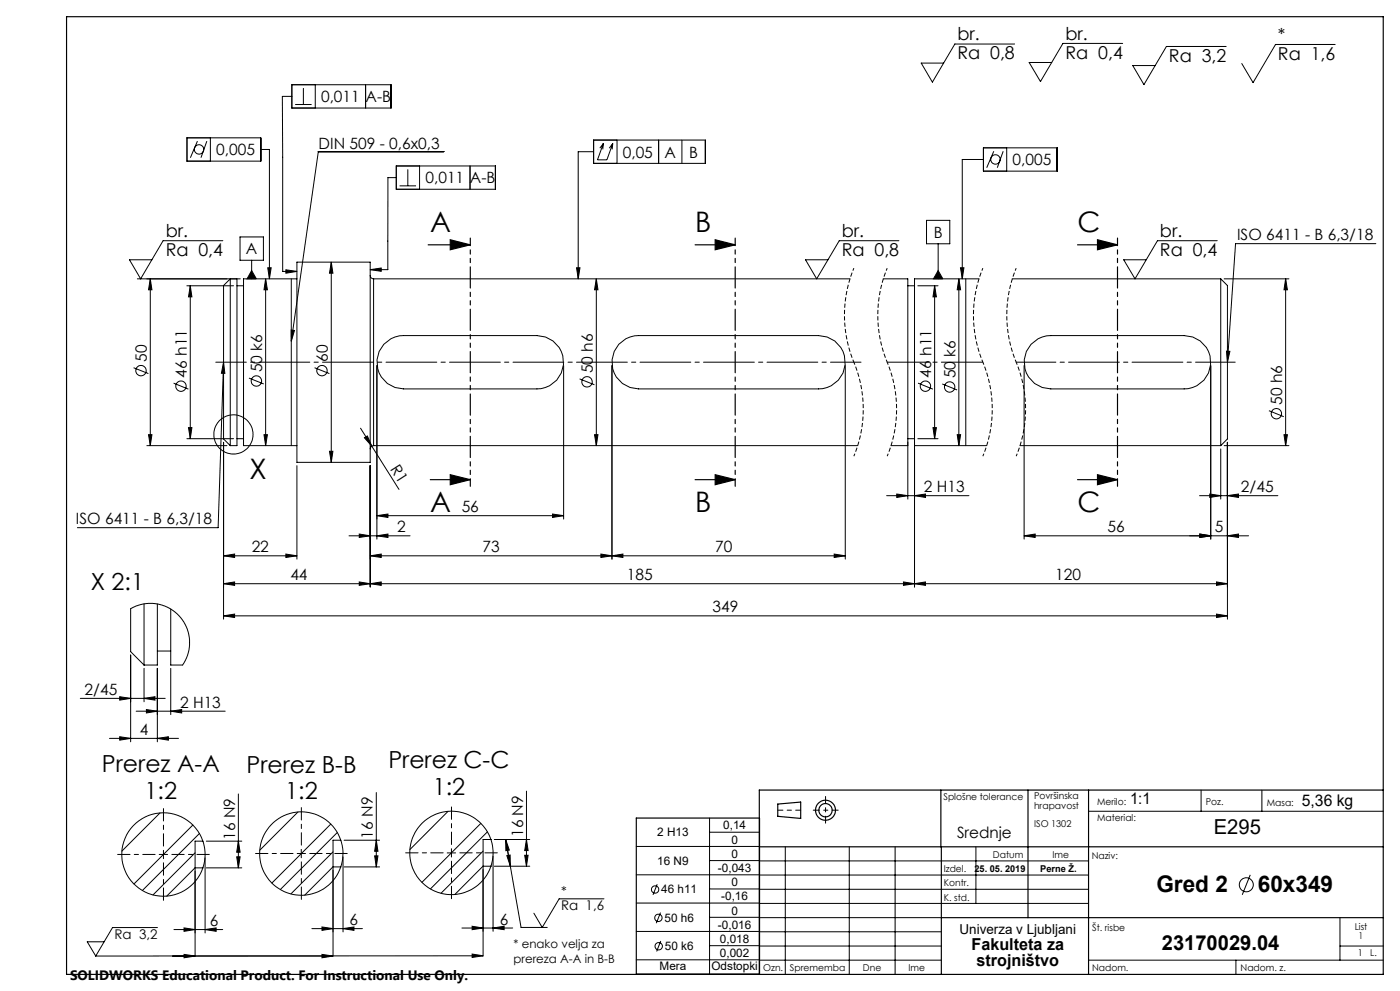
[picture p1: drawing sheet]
<svg xmlns="http://www.w3.org/2000/svg" width="420mm" height="297mm" viewBox="0 0 420 297" stroke-linecap="round" stroke-linejoin="round" font-family="sans-serif">
<g fill="none" stroke="#000" stroke-width=".3">
<path d="M304.4 13.2h-17.9l-6.8 11.4-3.3-5.7h6.7M336.8 13h-17.9l-6.8 11.4-3.3-5.7h6.7M367.8 13.9h-17.9l-6.7 11.5-3.4-5.8h6.8M400.5 13.3h-17.8l-6.8 11.5-3.4-5.8M87.6 25.4h29.7v7h-29.7zM87.6 28.9h-2.9l.1 52.4h4.3M88.5 31.3h5M91 26.4v4.9M94.6 25.4v7M109.7 25.4v7M56.1 41.3h22.1v7h-22.1zM59.2 42.3l-2.1 5"/>
<path d="M62.1 42.3l-1.8 5M63.1 41.3v7M78.2 44.8h2.6v38.8M118.9 49.7h29.7v7h-29.7zM118.9 53.2h-2.5l-.1 27.6h-5.2M119.9 55.7h4.9M122.3 50.8v4.9M125.9 49.7v7M133.1 45.4h-37.6l-8.1 56.9M141 49.7v7M178.1 42h33.5v7h-33.5zM178.1 45.5h-4.6v38.1"/>
<path d="M181 43l-1 1.4M181 43l-.2 1.8M181 43l-1.8 4.9h2.9l1.7-4.9M183.8 43l-1 1.4M183.8 43l-.1 1.8M185.1 42v7M197.6 42v7M204.6 42v7M295 47.8h-6.3v35.8M295 44.3h22.1v7h-22.1zM298.1 45.3l-2.1 5M301 45.3l-1.8 5"/>
<path d="M302 44.3v7M66.9 72.1h-18l-6.7 11.5-3.4-5.7h6.8M72 71h7v7h-7zM75.5 78v5.6M89.1 78.6h22v60h-22zM99.4 78.6l.5 3.3h-1.1zM99.4 78.6v60M269.7 72.1h-17.9l-6.8 11.5-3.3-5.7h6.7M278 66h6.9v7.1h-6.9zM281.4 73.1v10.5M365.2 72.1h-18l-6.7 11.5-3.4-5.7h6.8M412.8 73h-42.1l-2.5 35.5"/>
<path d="M41.2 83.6h30.9M45.1 83.6l.5 3.3h-1zM45.1 83.6v50M56.1 85.7h14M57.1 85.7v45.8M57.1 85.7l.5 3.3h-1zM67.1 85.6l2-2v50l-2-2.1zM71.1 83.6v50h-2M71.1 85.7h2M75.5 81.1l1.4 2.5h-2.8zM79.7 83.6l.5 3.3h-1zM79.7 83.6v50"/>
<path d="M80.3 80.3h1.1l-.6 3.3zM85.8 80.9l3.3 .4-3.3 .6zM87.3 98.9l1 .2-.9 3.2zM87.4 83.6v50M89.1 83.6h-16v50h16M111.1 80.8l3.3-.5v1zM111.1 82.5a1.02 1.02 0 0 0 1 1.1M112.1 83.6v50M112.1 83.6h142.9M173 80.3h1l-.5 3.3zM178.9 83.6l.5 3.3h-1zM178.9 83.6v50"/>
<path d="M265 83.6h7.3v50h-5M272.3 85.7h2.1M275.3 85.7h6.1M280.4 85.7l.5 3.3h-1zM280.4 85.7v45.8M281.4 81.1l1.5 2.5h-2.9zM287.7 83.6l.5 3.3h-1zM287.7 83.6v50M288.1 80.3h1.1l-.5 3.3zM289.7 83.6v50M293.7 83.6h-19.3v50h21.6M303.7 83.6h62.5"/>
<path d="M366.2 83.6v50M366.2 83.6l2 2v45.9l-2 2.1M367.2 83.6h19.5M385.7 83.6v50M385.7 83.6l.5 3.3h-1zM40.1 110.2l4.4 1.8M52.1 114.8l4.4 1.8M67.1 108.5l-1.7 49.6h-42.2M67.1 108.5l.4 3.4h-1.1zM74.7 113.3l4.4 1.8M94.4 110.2l4.4 1.8M113.1 109.6v52"/>
<path d="M115.1 103.2a8 8 0 0 1 6-2.6h40a8 8 0 0 1 8 8 8 8 0 0 1-8 8h-40a8 8 0 0 1-7.4-4.8 8 8 0 0 1 1.4-8.6zM169.1 109.6v46M173.9 113.6l4.4 1.7M183.6 109.6v58M185.6 103.2a8.2 8.2 0 0 1 6-2.6h54a8 8 0 0 1 8 8 8 8 0 0 1-8 8h-54a8 8 0 0 1-7.3-4.8 8 8 0 0 1 1.3-8.6zM253.6 109.6v58M275.4 114.8l4.5 1.8M282.7 115.1l4.4 1.8M307.2 109.6v52M309.3 103.2a8 8 0 0 1 5.9-2.6h40a8 8 0 0 1 8 8 8 8 0 0 1-8 8h-40a8 8 0 0 1-7.3-4.8 8 8 0 0 1 1.4-8.6zM363.2 109.6v52M367.9 105.2l1.1 .1-.8 3.2z"/>
<path d="M44.1 133.6h24M44.6 130.3h1l-.5 3.3zM56.1 131.5h14M56.6 128.2h1l-.5 3.3zM67.1 132.6v53M71.1 131.5h2M79.2 130.3h1l-.5 3.3zM89.1 139.6v28M98.8 135.3h1.1l-.5 3.3zM108.2 128.3l3.3 5.4M109.3 131.2l.9-.5 1.3 3zM111.1 139.6v36.3"/>
<path d="M111.5 133.7l8.2 13M112.1 133.6a1.02 1.02 0 0 0-1 .9M112.1 133.6h145.2M178.4 130.3h1l-.5 3.3zM272.3 131.5h2.1M272.3 132.5v17.1M274.4 132.5v43.4M275.3 131.5h6.1M279.9 128.2h1l-.5 3.3zM287.2 130.3h1l-.5 3.3zM306 133.6h60.2M366.2 134.5v15.1"/>
<path d="M367.2 133.6h19.5M368.2 132.6v53M380.7 123.1l4.4 1.8M385.2 130.3h1l-.5 3.3zM113.1 154.5l3.3-.4v1zM113.1 154.5h56M165.8 154.1l3.3 .4-3.3 .6zM266 148.6h24.7M269 148.1l3.3 .5-3.3 .5zM274.4 148.6l3.2-.5v1zM359.9 148.6h23.5M362.9 148.1l3.3 .5-3.3 .5z"/>
<path d="M368.2 148.6l3.3-.5v1zM67.1 166.6l3.3-.6v1.1zM67.1 174.9l3.3-.5v1zM67.1 166.6h22M67.1 174.9h301.1M85.8 166l3.3 .6-3.3 .5zM104.7 160.6h18.3M107.8 160.1l3.3 .5-3.3 .5zM107.8 174.4l3.3 .5-3.3 .5zM111.1 166.6l3.3-.6v1.1zM111.1 166.6h142.5M111.1 174.9l3.3-.5v1z"/>
<path d="M113.1 160.6l3.3-.5v1zM180.3 166l3.3 .6-3.3 .5zM183.6 166.6l3.3-.6v1.1zM250.3 166l3.3 .6-3.3 .5zM271 174.4l3.4 .5-3.4 .5zM274.4 174.9l3.2-.5v1zM307.2 160.6l3.4-.5v1zM359.9 160.1l3.3 .5-3.3 .5zM364.9 174.4l3.3 .5-3.3 .5zM368.2 160.6l3.3-.5v1zM374.6 160.6h-67.4M39.2 196.3v26"/>
<path d="M43.2 181v18.3M47.2 181v18.3h-4M47.2 195.1h4M51.2 182.5v16.8h3.6l.8-1.4 .8-2.1 .4-2 .1-2.1-.3-1.8-.6-1.9-1-1.8-1.1-1.5-1.4-1.3-1.9-1.2-2.1-.9-1.7-.4-2.4-.1-1.4 .2-2 .6-1.8 .8v12.9l4 4M67.1 184.6l3.3-.6v1.1zM67.1 184.6h301.1M364.9 184l3.3 .6-3.3 .5zM24.1 209.3h25.5M35.9 208.8l3.3 .5-3.3 .5zM40.9 213.1h26.7M43.2 209.3l3.3-.5v1zM43.2 200.3v10"/>
<path d="M43.9 212.7l3.3 .4-3.3 .6zM47.2 200.3v22M51.2 213.1l3.3-.4v1zM51.2 200.3v13.9M32.8 221.3h20.8M35.9 220.8l3.3 .5-3.3 .5zM47.2 221.3l3.3-.5v1zM71.5 237.9v22.2M112.9 237.5v22.3M157.9 237.1v22.5M360.3 236.8v6.3M378.6 236.8v6.3"/>
<path d="M47.8 256.1h2.5M48 243.6l-11.5 11.5M49 254.8v2.5M57.9 247.3l-17.7 17.6M58.5 255.6l-12.6 12.6M59.8 249.8l-17.1 17.1M60.9 252.1a12.5 12.5 0 0 0-19.3-6.1 12.5 12.5 0 0 0 0 20.2 12.5 12.5 0 0 0 19.3-6.1M60.9 252.1v.1a12.3 12.3 0 0 1 0 7.9M60.9 252.1h-2.4v34.4M61.5 257.1v22.5M61.9 252.1h10.6M71 256.8h1l-.5 3.3z"/>
<path d="M71.5 252.1l.5 3.3h-1zM89.1 255.8h2.6M89.4 243.3l-11.5 11.5M90.4 254.6v2.5M99.2 247l-17.6 17.7M99.9 255.3l-12.6 12.6M101.2 249.5l-17.1 17.1M102.2 251.8a12.5 12.5 0 0 0-19.2-6.1 12.5 12.5 0 0 0 0 20.2 12.5 12.5 0 0 0 19.2-6.1M102.2 251.8l.1 .1a12.2 12.2 0 0 1-.1 7.9M102.2 251.8h-2.3v34.7M102.2 259.8h-2.3l-8.5 8.5M102.9 256.8v22.5"/>
<path d="M103.2 251.8h10.7M103.2 259.8h10.7M112.4 256.5h1l-.5 3.3zM112.9 251.8l.5 3.3h-1zM134.2 255.6h2.5M134.4 243.2l-11.4 11.4M135.4 254.3v2.6M144.3 246.8l-17.7 17.6M144.9 255.1l-12.6 12.6M146.2 249.3l-17.1 17.1M147.3 251.6a12.5 12.5 0 0 0-19.2-6.1 12.5 12.5 0 0 0 0 20.2 12.5 12.5 0 0 0 19.2-6.1M147.3 251.6l.3 1a12.8 12.8 0 0 1-.3 7"/>
<path d="M147.3 251.6h-2.4v34.9M147.3 259.6h-2.4l-8.4 8.5M147.9 256.6v22.5M148.3 259.6h10.6M148.3 251.6h10.6M151.7 251.6l4.6 26.4h7.9M151.7 251.6l1.1 3.2-1 .1zM152 256.4l1-.1 .1 3.3zM157.4 256.3h1l-.5 3.3zM157.9 251.6l.5 3.3h-1zM190.9 253.7h37M212.9 245.2v46.7"/>
<path d="M212.9 249.4h15M212.9 257.9h15M227.8 258h98.8M235.6 253.8v38.2M254.8 253.8v38.2M268.5 253.8v38.2M292.8 253.8v17M326.6 243.1h88.4M47.2 278h-13.4l-5.1 8.5M52.2 278.6h14.6M55.2 278.1l3.3 .5-3.3 .5zM60.9 260.1h-2.4l-8.5 8.5"/>
<path d="M61.5 278.6l3.3-.5v1zM61.9 260.1h10.6M93.6 278.3h15.1M96.6 277.8l3.3 .5-3.3 .5zM102.9 278.3l3.3-.5v1zM138.6 278.1h15.2M141.6 277.6l3.3 .5-3.3 .5zM147.9 278.1l3.3-.5v1zM181.2 269.4h-13.5l-5 8.6-2.5-4.3M190.9 262.2h37M190.9 270.6h37M190.9 279.1h37"/>
<path d="M197.2 265l-1.3 3.2M198.2 273.5l-1.3 3.2M212.9 266.4h15M212.9 274.9h15M227.8 270.8h98.8M227.8 266.5h98.8M227.8 262.3h98.8M227.8 279.3h54.6M227.8 275h54.6M375.1 262.2l-2.4 6M402 275v12.8M31.2 282.3h-5l2.5 4.2"/>
<path d="M55.2 286l3.3 .5-3.3 .6zM96.6 286l3.3 .5-3.3 .6zM141.6 285.9l3.3 .6-3.3 .4zM144.9 286.5h-116.2M190.9 287.7h37M198.2 282l-1.2 3.1M212.9 283.4h15M227.8 287.8h54.6M227.8 283.5h54.6M326.6 287.8h88.4M370.8 287.8v4.2M402 283.5h13"/>
<circle cx="59.7" cy="44.8" r="1.41"/>
<circle cx="298.6" cy="47.8" r="1.41"/>
<circle cx="42.3" cy="111.1" r="1.55"/>
<circle cx="54.3" cy="115.7" r="1.55"/>
<circle cx="76.9" cy="114.2" r="1.56"/>
<circle cx="96.6" cy="111.1" r="1.55"/>
<circle cx="176.1" cy="114.4" r="1.55"/>
<circle cx="277.6" cy="115.7" r="1.55"/>
<circle cx="284.9" cy="116" r="1.55"/>
<circle cx="70" cy="130.2" r="5.9"/>
<circle cx="382.9" cy="124" r="1.56"/>
<circle cx="196.5" cy="266.6" r="1.09"/>
<circle cx="197.5" cy="275.1" r="1.1"/>
<circle cx="373.9" cy="265.2" r="2.1"/>
<circle cx="197.6" cy="283.6" r="1.1"/>
</g>
<path d="M256.2 80.4a36.6 36.6 0 0 0 0 28.1M266.2 80.4a36.6 36.6 0 0 0 0 28.1M294.9 80.4a36.6 36.6 0 0 0 0 28.1M304.9 80.4a36.6 36.6 0 0 0 0 28.1M256.2 108.5a36.6 36.6 0 0 1 0 28.2M266.2 108.5a36.6 36.6 0 0 1 0 28.2M294.9 108.5a36.6 36.6 0 0 1 0 28.2M304.9 108.5a36.6 36.6 0 0 1 0 28.2" fill="none" stroke="#000" stroke-width=".3" stroke-dasharray="1.3 .6" stroke-dashoffset=".5" stroke-linecap="butt"/>
<g fill="none" stroke="#000" stroke-width=".35">
<path d="M20 5h395v287h-395zM128.4 73.4h12.7M135.1 71.9l6 1.5-6 1.5zM208.5 73.4h12.1M214.6 71.9l6 1.5-6 1.5zM323.3 73.4h11.9M329.2 71.9l6 1.5-6 1.5zM129.1 143.8h12M135.1 142.3l6 1.5-6 1.5zM208.5 143.8h12.1M214.6 142.3l6 1.5-6 1.5zM323.3 143.8h11.9"/>
<path d="M329.2 142.3l6 1.5-6 1.5zM282.3 236.8v17M308.4 236.8v38.2M326.6 236.8v55.2M415 236.8h-187.2v55.2M190.9 245.2h37v46.7h-37zM227.8 253.8h187.2M233.3 241l6.9-.6v4.9l-6.9-.7zM282.4 253.8v38.2M282.4 275h132.6"/>
<circle cx="247.6" cy="242.8" r="2"/>
<circle cx="247.6" cy="242.8" r="3"/>
</g>
<path d="M64.7 108.5h193.6" fill="none" stroke="#000" stroke-width=".3" stroke-dasharray="15.2 1.3 1.3 1.3" stroke-dashoffset="6.1"/>
<path d="M266.2 108.5h28.7" fill="none" stroke="#000" stroke-width=".3" stroke-dasharray="15.2 1.3 1.3 1.3" stroke-dashoffset="2.8"/>
<path d="M304.9 108.5h65.7" fill="none" stroke="#000" stroke-width=".3" stroke-dasharray="15.2 1.3 1.3 1.3" stroke-dashoffset="3.3"/>
<path d="M46.5 256.1h-11.2M49 253.6v-11.3M49 258.6v11.2M51.5 256.1h11.3M87.9 255.8h-11.2M90.4 253.3v-11.3M90.4 258.3v11.2M92.9 255.8h11.3M132.9 255.6h-11.2M135.4 253.1v-11.3M135.4 258.1v11.2M137.9 255.6h11.3" fill="none" stroke="#000" stroke-width=".3" stroke-dasharray="15.2 1.3 1.3 1.3" stroke-dashoffset="11.5"/>
<path d="M141.1 71.3v74.4M220.6 71.3v74.4M335.3 71.3v74.4" fill="none" stroke="#000" stroke-width=".35" stroke-dasharray="6.3 1.3 1.3 1.3 1.3 1.3" stroke-dashoffset="4.1"/>
<path d="M247.7 238.7v8" fill="none" stroke="#000" stroke-width=".3" stroke-dasharray="15.2 1.3 1.3 1.3" stroke-dashoffset="13.1"/>
<path d="M251.5 242.8h-7.5" fill="none" stroke="#000" stroke-width=".3" stroke-dasharray="15.2 1.3 1.3 1.3" stroke-dashoffset="13.4"/>
<path d="M240.2 242.8h-6.8" fill="none" stroke="#000" stroke-width=".3" stroke-dasharray="15.2 1.3 1.3 1.3" stroke-dashoffset="13.7"/>
<g fill="#000">
<path d="M109.3 131.2l.9-.5 1.3 3zM141.6 285.9l3.3 .6-3.3 .4z"/>
<path d="M135.1 71.9l6 1.5-6 1.5zM135.1 142.3l6 1.5-6 1.5z"/>
<path d="M214.6 71.9l6 1.5-6 1.5zM214.6 142.3l6 1.5-6 1.5zM329.2 71.9l6 1.5-6 1.5zM329.2 142.3l6 1.5-6 1.5z"/>
<path d="M45.1 83.6l.5 3.3h-1zM44.6 130.3h1l-.5 3.3zM57.1 85.7l.5 3.3h-1zM56.6 128.2h1l-.5 3.3zM178.9 83.6l.5 3.3h-1zM178.4 130.3h1l-.5 3.3zM99.4 78.6l.5 3.3h-1.1zM98.8 135.3h1.1l-.5 3.3zM385.7 83.6l.5 3.3h-1zM385.2 130.3h1l-.5 3.3zM79.7 83.6l.5 3.3h-1zM79.2 130.3h1l-.5 3.3z"/>
<path d="M80.3 80.3h1.1l-.6 3.3zM173 80.3h1l-.5 3.3zM288.1 80.3h1.1l-.5 3.3zM75.5 81.1l1.4 2.5h-2.8zM281.4 81.1l1.5 2.5h-2.9z"/>
<path d="M367.9 105.2l1.1 .1-.8 3.2zM67.1 108.5l.4 3.4h-1.1zM87.3 98.9l1 .2-.9 3.2zM85.8 80.9l3.3 .4-3.3 .6zM111.1 80.8l3.3-.5v1z"/>
<path d="M279.9 128.2h1l-.5 3.3zM280.4 85.7l.5 3.3h-1zM287.2 130.3h1l-.5 3.3zM287.7 83.6l.5 3.3h-1zM157.4 256.3h1l-.5 3.3zM157.9 251.6l.5 3.3h-1z"/>
<path d="M113.1 154.5l3.3-.4v1zM165.8 154.1l3.3 .4-3.3 .6z"/>
<path d="M67.1 166.6l3.3-.6v1.1zM85.8 166l3.3 .6-3.3 .5zM67.1 174.9l3.3-.5v1zM107.8 174.4l3.3 .5-3.3 .5zM269 148.1l3.3 .5-3.3 .5zM274.4 148.6l3.2-.5v1zM359.9 160.1l3.3 .5-3.3 .5zM368.2 160.6l3.3-.5v1zM111.1 174.9l3.3-.5v1zM271 174.4l3.4 .5-3.4 .5zM67.1 184.6l3.3-.6v1.1zM364.9 184l3.3 .6-3.3 .5zM55.2 278.1l3.3 .5-3.3 .5zM61.5 278.6l3.3-.5v1zM96.6 277.8l3.3 .5-3.3 .5zM102.9 278.3l3.3-.5v1zM141.6 277.6l3.3 .5-3.3 .5zM147.9 278.1l3.3-.5v1zM35.9 208.8l3.3 .5-3.3 .5zM43.2 209.3l3.3-.5v1zM35.9 220.8l3.3 .5-3.3 .5zM47.2 221.3l3.3-.5v1zM43.9 212.7l3.3 .4-3.3 .6zM51.2 213.1l3.3-.4v1z"/>
<path d="M113.1 160.6l3.3-.5v1zM107.8 160.1l3.3 .5-3.3 .5zM180.3 166l3.3 .6-3.3 .5zM111.1 166.6l3.3-.6v1.1zM368.2 148.6l3.3-.5v1zM362.9 148.1l3.3 .5-3.3 .5zM364.9 174.4l3.3 .5-3.3 .5zM274.4 174.9l3.2-.5v1z"/>
<path d="M183.6 166.6l3.3-.6v1.1zM250.3 166l3.3 .6-3.3 .5z"/>
<path d="M307.2 160.6l3.4-.5v1zM359.9 160.1l3.3 .5-3.3 .5z"/>
<path d="M71.5 252.1l.5 3.3h-1zM71 256.8h1l-.5 3.3z"/>
<path d="M112.9 251.8l.5 3.3h-1zM112.4 256.5h1l-.5 3.3z"/>
<path d="M152 256.4l1-.1 .1 3.3zM151.7 251.6l1.1 3.2-1 .1z"/>
<path d="M55.2 286l3.3 .5-3.3 .6zM96.6 286l3.3 .5-3.3 .6z"/>
</g>
<g font-size="8.5">
<text x="129.1" y="69.6">A</text>
<text x="208.6" y="69.6">B</text>
<text x="323.2" y="69.6">C</text>
<text x="74.9" y="143.5">X</text>
<text x="129.1" y="153.4">A</text>
<text x="208.6" y="153.4">B</text>
<text x="323.2" y="153.4">C</text>
</g>
<g font-size="7.1">
<text x="27.2" y="176.7">X 2:1</text>
<text x="30.6" y="231.3">Prerez A-A</text>
<text x="74" y="231.5">Prerez B-B</text>
<text x="116.5" y="230.3">Prerez C-C</text>
<text x="43.4" y="239.4">1:2</text>
<text x="85.6" y="239.6">1:2</text>
<text x="129.8" y="238.4">1:2</text>
</g>
<g font-size="6.9">
<text x="346.9" y="267.4">Gred 2</text>
<text x="377.4" y="267.4">60x349</text>
</g>
<g font-size="6.2">
<text x="364.1" y="249.9">E295</text>
<text x="348.6" y="284.6">23170029.04</text>
</g>
<g font-size="5.3">
<text x="319.6" y="11.8">br.</text>
<text x="287.2" y="17.7">Ra 0,8</text>
<text x="287.2" y="12">br.</text>
<text x="319.6" y="17.6">Ra 0,4</text>
<text x="383.4" y="17.9">Ra 1,6</text>
<text x="383.4" y="12.2">*</text>
<text x="350.7" y="18.5">Ra 3,2</text>
<text x="49.7" y="71">br.</text>
<text x="252.5" y="71">br.</text>
<text x="348" y="71">br.</text>
<text x="49.7" y="76.7">Ra 0,4</text>
<text x="252.5" y="76.7">Ra 0,8</text>
<text x="348" y="76.7">Ra 0,4</text>
</g>
<g font-size="4.9">
<text x="291.5" y="284.6">Fakulteta za</text>
<text x="292.9" y="289.5">strojništvo</text>
</g>
<g font-size="4.8">
<text x="339" y="241.1">1:1</text>
<text x="390.6" y="241.4">5,36 kg</text>
</g>
<g font-size="4.7">
<text x="96.3" y="30.6">0,011 A-B</text>
<text x="64.9" y="46.5">0,005</text>
<text x="95.6" y="44.7">DIN 509 - 0,6x0,3</text>
<text x="186.8" y="47.2">0,05</text>
<text x="199.4" y="47.2">A</text>
<text x="206.8" y="47.2">B</text>
<text x="303.8" y="49.6">0,005</text>
<text x="127.6" y="55">0,011 A-B</text>
<text x="280.1" y="71.3">B</text>
<text x="371.1" y="71.9">ISO 6411 - B 6,3/18</text>
<text x="73.8" y="76.2">A</text>
<text x="279.4" y="106.7" transform="rotate(-90 279.4 106.7)">h11</text>
<text x="44" y="108.5" transform="rotate(-90 44 108.5)">50</text>
<text x="56" y="113.1" transform="rotate(-90 56 113.1)">46 h11</text>
<text x="78.6" y="111.6" transform="rotate(-90 78.6 111.6)">50 k6</text>
<text x="98.3" y="108.5" transform="rotate(-90 98.3 108.5)">60</text>
<text x="177.8" y="111.9" transform="rotate(-90 177.8 111.9)">50 h6</text>
<text x="279.4" y="113.1" transform="rotate(-90 279.4 113.1)">46</text>
<text x="286.6" y="113.4" transform="rotate(-90 286.6 113.4)">50 k6</text>
<text x="384.6" y="121.4" transform="rotate(-90 384.6 121.4)">50 h6</text>
<text x="117" y="140.5" transform="rotate(57 117 140.5)">R1</text>
<text x="277.2" y="147.5">2 H13</text>
<text x="372.3" y="147.5">2/45</text>
<text x="138.5" y="153.5">56</text>
<text x="22.8" y="157.1">ISO 6411 - B 6,3/18</text>
<text x="119.2" y="159.5">2</text>
<text x="332.3" y="159.5">56</text>
<text x="364.5" y="159.5">5</text>
<text x="75.5" y="165.5">22</text>
<text x="144.8" y="165.5">73</text>
<text x="214.5" y="165.5">70</text>
<text x="87.1" y="173.9">44</text>
<text x="188.1" y="173.9">185</text>
<text x="316.6" y="173.9">120</text>
<text x="213.8" y="183.5">349</text>
<text x="25.4" y="208.3">2/45</text>
<text x="54" y="212.1">2 H13</text>
<text x="41.9" y="220.3">4</text>
<text x="70.5" y="251.7" transform="rotate(-90 70.5 251.7)">16 N9</text>
<text x="111.9" y="251.3" transform="rotate(-90 111.9 251.3)">16 N9</text>
<text x="156.9" y="250.9" transform="rotate(-90 156.9 250.9)">16 N9</text>
<text x="287.1" y="251">Srednje</text>
<text x="63" y="277.6">6</text>
<text x="104.9" y="277.3">6</text>
<text x="150" y="277.1">6</text>
</g>
<g font-size="4.1">
<text x="287.9" y="279.8">Univerza v Ljubljani</text>
<text x="21" y="293.7">SOLIDWORKS Educational Product. For Instructional Use Only.</text>
</g>
<g font-size="4">
<text x="168.3" y="268.5">*</text>
<text x="168.3" y="272.8">Ra 1,6</text>
<text x="34.3" y="281.4">Ra 3,2</text>
</g>
<g font-size="3.5">
<text x="197.2" y="250.7">2 H13</text>
<text x="217" y="248.6">0,14</text>
<text x="219.4" y="252.8">0</text>
<text x="219.4" y="257.1">0</text>
<text x="197.2" y="259.2">16 N9</text>
<text x="215.4" y="261.3">-0,043</text>
<text x="198.4" y="267.7">46 h11</text>
<text x="216.4" y="269.8">-0,16</text>
<text x="219.4" y="265.6">0</text>
<text x="219.4" y="274.1">0</text>
<text x="199.4" y="276.2">50 h6</text>
<text x="215.4" y="278.3">-0,016</text>
<text x="154.1" y="284.2">* enako velja za</text>
<text x="199.5" y="284.7">50 k6</text>
<text x="216" y="282.6">0,018</text>
<text x="216" y="286.8">0,002</text>
<text x="154.1" y="288.7">prereza A-A in B-B</text>
<text x="197.9" y="290.7">Mera</text>
<text x="213.4" y="290.7">Odstopki</text>
</g>
<g font-size="2.8">
<text x="283" y="239.8">Splošne tolerance</text>
<text x="310.2" y="239.5">Površinska</text>
<text x="310.2" y="242.3">hrapavost</text>
<text x="329.1" y="241.1">Merilo:</text>
<text x="361.7" y="241.1">Poz.</text>
<text x="380" y="241.5">Masa:</text>
<text x="310.2" y="248">ISO 1302</text>
<text x="329.1" y="246.2">Material:</text>
<text x="297.9" y="257.3">Datum</text>
<text x="315.7" y="257.3">Ime</text>
<text x="327.5" y="257.6">Naziv:</text>
<text x="283.1" y="261.5">Izdel.</text>
<text x="292.4" y="261.4">25. 05. 2019</text>
<text x="312.1" y="261.4">Perne Ž.</text>
<text x="283.1" y="265.7">Kontr.</text>
<text x="283.1" y="269.9">K. std.</text>
<text x="327.6" y="279">Št. risbe</text>
<text x="406.4" y="278.7">List</text>
<text x="407.6" y="281.5">1</text>
<text x="407.3" y="286.4">1</text>
<text x="411.1" y="286.4">L.</text>
<text x="229" y="290.9">Ozn.</text>
<text x="237" y="290.9">Sprememba</text>
<text x="258.9" y="290.9">Dne</text>
<text x="272.6" y="290.9">Ime</text>
<text x="327.6" y="290.9">Nadom.</text>
<text x="372.2" y="290.9">Nadom. z.</text>
</g>
</svg>
